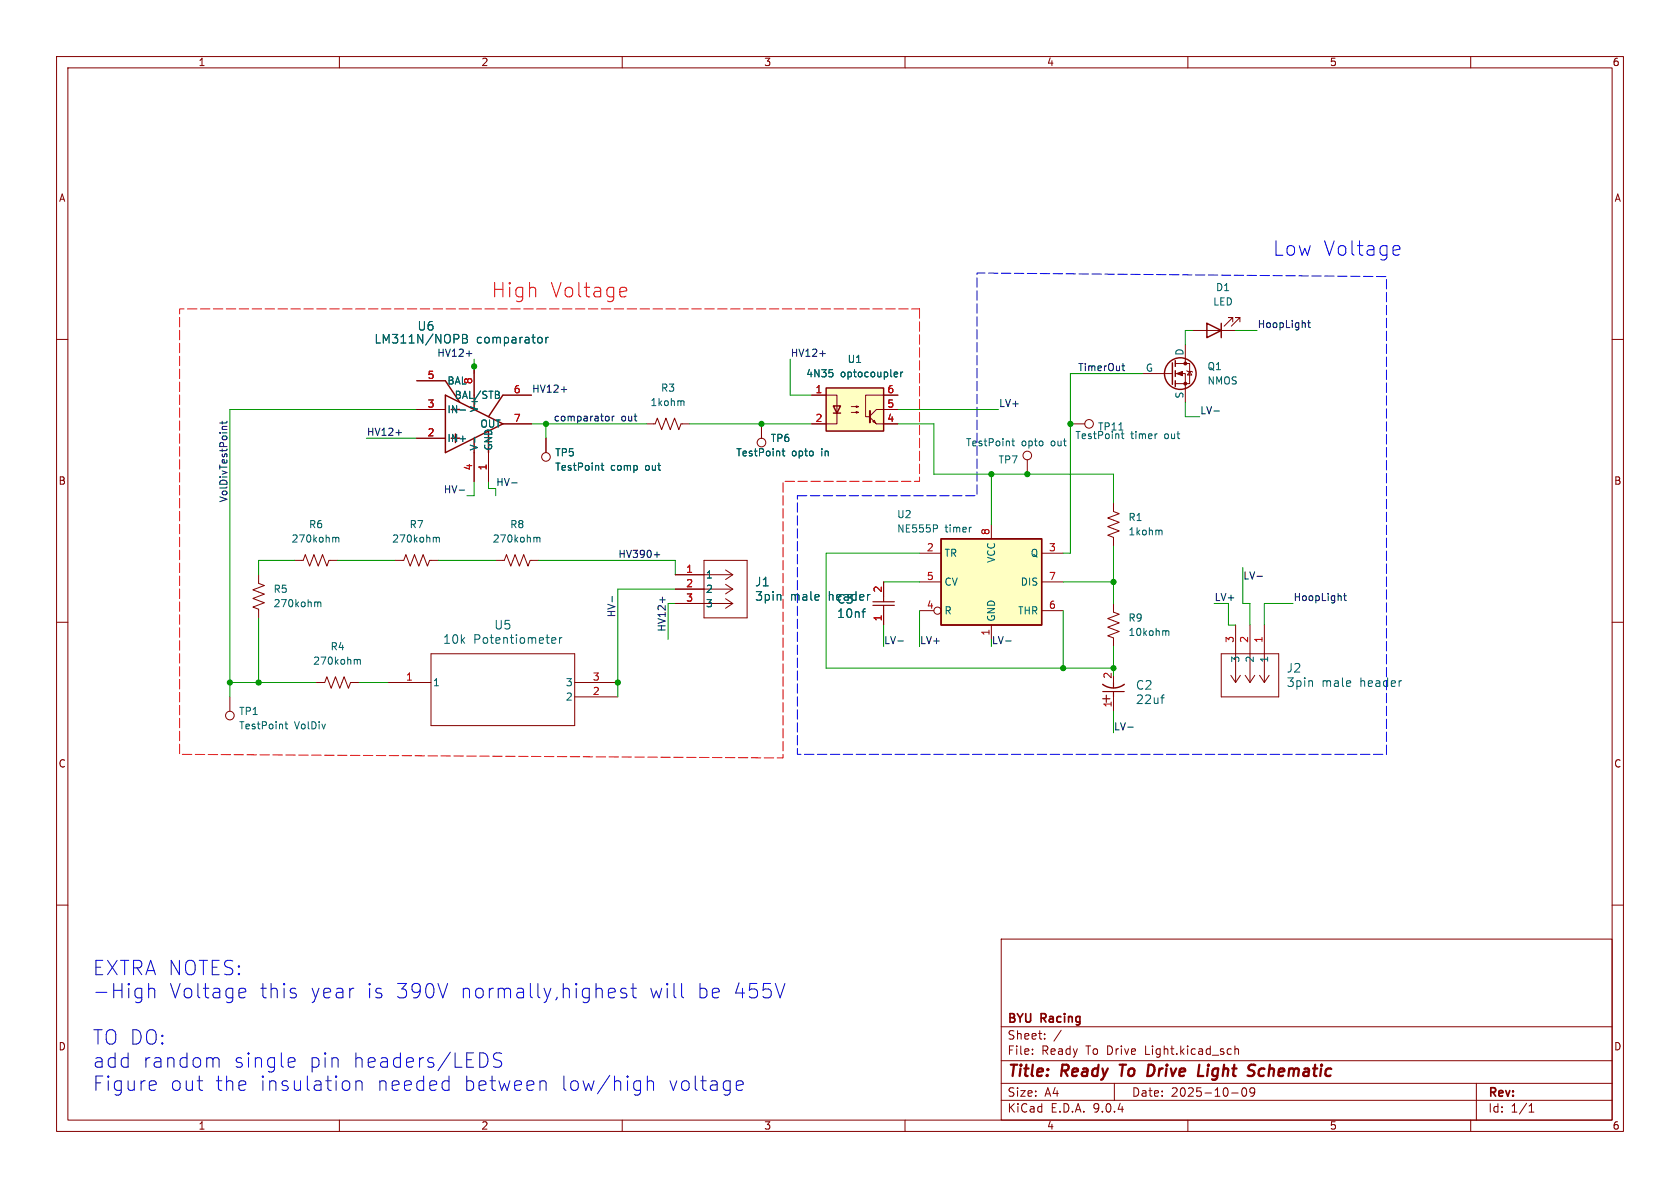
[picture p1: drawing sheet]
<svg xmlns="http://www.w3.org/2000/svg" width="297mm" height="210mm" viewBox="0 0 297 210" stroke-linecap="round" stroke-linejoin="round" font-family="sans-serif">
<g fill="none" stroke="#840000" stroke-width=".18">
<path d="M10 10h277v190h-277zM12 12h273v186h-273zM60 10v2M110 10v2M160 10v2M210 10v2M260 10v2M10 60h2M285 60h2M10 110h2M285 110h2M10 160h2"/>
<path d="M177 166h108v32h-108zM285 160h2M60 198v2M110 198v2M160 198v2M177 194.5h108M177 191.5h108M177 187.5h108M177 181.5h108M182.5 186.3v.1M182.5 185.5v.1M184.7 183.6v.1"/>
<path d="M184.7 182.8v.1M187.6 182.1l-1.3 2M197 191.5v3M210 198v2M217.7 193.2h1.2M218.3 184.9v1.5M218.3 185.5l.2-.1 .4 .1 .1 .9M219.7 192.4a.81 .81 0 0 0 .3 1.4l.2-.1 .2-.5-.2-.8M221 192.4v.5l.1 .3h.4l.3-.3M221.7 192.4a.99 .99 0 0 1-.3 1.4h-.3M260 198v2M261 191.5v6.5"/>
<path d="M270.3 196.6h.9M270.3 195.5l.4-.4v1.5"/>
</g>
<path d="M197.9 188.2h1.2M198.5 188.2l-.2 2M203.1 188.2l.7 .1M203.8 189.9l-.5 .3M211.8 190.2h.9M213.6 188.9l-.2 1.3M223.4 188.9a.66 .66 0 0 0-.8 .4v.7l.2 .2h.4" fill="none" stroke="#840000" stroke-width=".4"/>
<path d="M146 68.6h10.2v7.6h-10.2z" fill="#ffffc2"/>
<g fill="none" stroke="#840000" stroke-width=".25">
<path d="M213.4 57.2l2.5 1.2-2.5 1.3zM215.9 57.2v2.5M146 68.6h10.2v7.6h-10.2zM147.3 71.8h1.3l-.6 1.2zM147.3 73h1.3M207.3 64.1v3.8M207.8 63.8v1M207.8 65.5v1M207.8 67.3v1M194.9 121a3.2 3.2 0 0 0 3.9 0"/>
<circle cx="208.7" cy="66" r="2.79"/>
</g>
<g fill="none" stroke="#840000" stroke-width=".18">
<path d="M210.8 58.4h7.6M217.9 56.9v-.8h-.7h.7l-1.5 1.6M219.2 56.9v-.8h-.8h.8l-1.5 1.6M143.5 69.9h4.5v5h-4.5M150.5 71.9h1.3l-.4 .1v-.2l.4 .1M150.5 72.9h1.3l-.4 .1v-.2l.4 .1M153.8 73.8l1.1 1.1h3.8M154.3 74.5l.3-.2 .2 .5zM158.7 69.9h-5.7v3.8h.7M158.7 72.4h-3.8l-1.1 1.1M201.9 66h5.4M207.8 64.3h2.5v3.5h-2.5"/>
<path d="M207.8 66h1.7v5.1M209.5 61v3.3M209.8 65.5l.1 .2h.8l.1 .1M210.3 65.7l.4 .6h-.8zM87.6 99.1h1.6l.3-1.1 .8 2.1 .8-2.1 .7 2.1 .8-2.1 .7 2.1 .4-1h1.5M196.8 88.9v1.5l1.1 .4-2.1 .8 2.1 .7-2.1 .8 2.1 .8-2.1 .7 1 .4v1.5M196.8 106.7v1.5l1.1 .4-2.1 .7 2.1 .8-2.1 .8 2.1 .7-2.1 .8 1 .4v1.5M196.8 118.1v2.6M55.9 120.7h1.5l.4-1.1 .7 2.1 .8-2.1 .8 2.1 .7-2.1 .8 2.1 .4-1h1.5M196.8 123.2v2.5"/>
</g>
<path d="M153.8 72.6v2.1" fill="none" stroke="#840000" stroke-width=".36"/>
<g fill="none" stroke="#006464" stroke-width=".18">
<path d="M147.2 66v.5M158.3 65.8h.3l.1 .3-.6 .1M158.6 66.6h-.3M159.2 65.8v.8M159.6 65.8l-.4 .2M94.7 95l.2 .2M94.9 95.2v.6M94.9 95.2l.2-.2h.3l.1 .8M205.1 93.7l.3 .2v.7M63 116.6l.2 .2M63.2 116.8v.6M63.2 116.8l.1-.2h.4v.8"/>
<path d="M206.2 111.6h.4v.7M205.2 123.4h.6M205.8 122.8l-.3 .1"/>
</g>
<g fill="#840000" stroke="#840000" stroke-width=".18">
<path d="M208 66l1-.3v.7z"/>
<circle cx="209.5" cy="64.3" r=".25"/>
<circle cx="209.5" cy="67.8" r=".25"/>
</g>
<path d="M194.9 123.5h1.3M194.9 122.3h3.9M195.6 122.9v1.3M196.8 120.7v.9M196.8 122.3v.9" fill="none" stroke="#840000" stroke-width=".2"/>
<path d="M166.4 95.3h17.7v15.2h-17.7z" fill="#ffffc2"/>
<path d="M78.7 67.3l2.6 3.8M78.7 69.9l10.2 5-10.2 5.1zM83.8 69.9v2.5M86.4 76.2v3.8M88.9 69.9l-2.5 3.8M166.4 95.3h17.7v15.2h-17.7z" fill="none" stroke="#840000" stroke-width=".25"/>
<g fill="none" stroke="#840000" stroke-width=".18">
<path d="M73.7 67.3h5M73.7 72.4h5M73.7 77.5h5M83.8 64.8v5.1M88.9 74.9h5.1M88.9 69.9h5.1M96.5 77.5v2.5M114.3 74.9h1.5l.4-1 .8 2 .7-2 .8 2 .8-2 .7 2 .4-1h1.5M134.6 74.9v2.6M143.5 74.9h2.5M143.5 69.9h2.5M156.2 74.9h2.5"/>
<path d="M156.2 72.4h2.5M156.2 69.9h2.5M189.2 74.9h2.6M52.1 99.1h1.5l.4-1.1 .7 2.1 .8-2.1 .8 2.1 .7-2.1 .8 2.1 .4-1h1.5M69.8 99.1h1.6l.4-1.1 .7 2.1 .8-2.1 .7 2.1 .8-2.1 .8 2.1 .3-1h1.6M83.8 80v5.1M86.4 80v5.1M124.5 99.1h7.6v10.1h-7.6zM162.6 97.8h3.8M175.3 92.7v2.6M181.6 81.3v2.5M184.1 97.8h3.9"/>
<path d="M45.7 101.6v1.5l1 .4-2 .8 2 .7-2 .8 2 .8-2 .7 1 .4v1.5M76.2 115.6h25.4v12.7h-25.4zM119.4 101.6h10.1M119.4 104.1h10.1M119.4 106.7h10.1M128.3 100.8l1.2 .8M128.3 103.3l1.2 .8M128.3 105.8l1.2 .9M129.5 101.6l-1.2 .8M129.5 104.1l-1.2 .9M129.5 106.7l-1.2 .8M156.2 102.9v2.5"/>
<path d="M156.2 108v2.5M162.6 102.9h3.8M162.6 108h2.5M175.3 110.5v2.5M184.1 102.9h3.9M184.1 108h3.9M215.9 115.6h10.2v7.6h-10.2zM217.6 119.4l.8 1.3M218.4 110.5v10.2M219.3 119.4l-.9 1.3M220.1 119.4l.9 1.3M221 110.5v10.2"/>
<path d="M221.8 119.4l-.8 1.3M222.7 119.4l.8 1.3M223.5 110.5v10.2M224.4 119.4l-.9 1.3M40.6 123.2v2.5M68.6 120.7h7.6M101.6 120.7h7.6M101.6 123.2h7.6"/>
<circle cx="134.6" cy="78.2" r=".76"/>
<circle cx="192.5" cy="74.9" r=".76"/>
<circle cx="96.5" cy="80.8" r=".76"/>
<circle cx="181.6" cy="80.5" r=".76"/>
<circle cx="165.7" cy="107.9" r=".63"/>
<circle cx="40.6" cy="126.5" r=".76"/>
</g>
<g fill="none" stroke="#006464" stroke-width=".18">
<path d="M81.8 59.1h.5l.2 .2 .1 .3-.3 .2a.41 .41 0 0 1 .4 .4 .41 .41 0 0 1-.3 .4h-.6zM81.8 59.8h.5M95.6 59.6l.3 .3v.5l-.3 .2M96.5 59.6v1M96.9 59.6l-.2 .1-.2 .2M81.3 72.5h1M83.9 77.3v1M88 69.2l.2 .2-.2 .4 .3 .2-.1 .3-.1 .1M120.6 70.9l.3 .1v.7M138.3 79.7h.4M138.4 79.3v1.1l.3 .2M147.2 66v.5"/>
<path d="M158.3 65.8h.3l.1 .3-.6 .1M158.6 66.6h-.3M159.2 65.8v.8M159.6 65.8l-.4 .2M178.9 78h.5M179.1 77.5v1.1l.3 .2M197.8 76h.7M198.2 76.7h.5M198.4 76.3v1.1l.3 .1M204.6 76.7l-.3 .1M59.2 95l.2 .2M59.4 95.2l.1-.2h.3l.1 .8"/>
<path d="M59.4 95.2v.6M77 95l.1 .2M77.1 95.2v.6M77.1 95.2l.2-.2h.3l.1 .8M106.3 82.3h.4M106.4 81.9v1l.3 .2M165.6 92.8l.1 .2-.1 .4M171.7 93.2l-.2 .1M56 106.4l.2 .2M56.2 106.6v.7M56.2 106.6l.2-.2 .3 .1v.8M97.6 113.7h.6"/>
<path d="M97.6 112.8l.4-.1 .3 .4-.8 .1M98.9 112.7v1M99.4 112.7l-.3 .1-.2 .2M138 105.2l.1 .9M152.4 108.1h.6M153 107.6l-.3 .1M50.4 128h.5M50.6 127.6v1.1l.3 .1M232 120.4v.9"/>
</g>
<path d="M154.3 107h3.8M154.3 106.4h3.8M156.2 105.4v1M156.2 107v1" fill="none" stroke="#840000" stroke-width=".2"/>
<path d="M141 87.6h31.7v-39.3l72.4 .6v84.5h-104.1v-45.8" fill="none" stroke="#00f" stroke-width=".18" stroke-dasharray="1.7 .6"/>
<path d="M162.6 54.6v30.5h-24.2v48.9l-106.7-.6v-78.8h130.9" fill="none" stroke="#f00" stroke-width=".18" stroke-dasharray="1.7 .6"/>
<g fill="none" stroke="#0f0f0f" stroke-width=".18">
<path d="M231.2 57.1h.5M231.4 56.6v1.1l.3 .2M39.3 74.5v.5M40.1 75.4h-.6l-.2 .3M40.1 74.5l-.2 .3h-1M70 76.5h1M82.4 62.5h1M99.2 68.9h1M107.3 73.6h.3l.1 .2-.1 .5-.3 .1M108.2 73.6v.8M108.6 73.6l-.4 .2M144.9 62.5h1"/>
<path d="M198.3 64.7h.5M198.5 64.3v1l.3 .2M214.6 72.7h1M81.2 86.6h.9M90.5 85.4h.9M115.7 98.1h.9M108.2 105.4v1M117.1 105.6v.9M158.7 113.3h1M177.8 113.3h.9M222.2 101.9h1M237.5 105.3h.5"/>
<path d="M237.7 104.9v1.1l.3 .2M199.4 128.5h.9"/>
</g>
<g fill="none" stroke="#009600" stroke-width=".18">
<path d="M210.8 58.4h-1.3v2.6M218.4 58.4h3.8M64.8 77.5h8.9M73.7 72.4h-33.1v50.8M83.8 63.5v2.5M94 74.9h20.3M96.5 74.9v2.6M121.9 74.9h21.6M139.7 63.5v6.4h3.8M158.7 74.9h6.4v8.9h31.7v5.1M158.7 72.4h17.8M201.9 66h-12.7v31.8h-1.2"/>
<path d="M209.5 71.1v2.6h2.6M52.1 99.1h-6.4v2.5M59.7 99.1h10.1M77.5 99.1h10.1M83.8 85.1v2.5h-1.3M86.4 85.1v1.3h1.2v1.2M95.2 99.1h24.2v2.5M162.6 97.8h-16.6v20.3h50.8M175.3 83.8v8.9M196.8 96.5v10.2M45.7 109.2v11.5M119.4 106.7h-1.3v6.3"/>
<path d="M119.4 104.1h-10.2v19.1M156.2 110.5v3.8M156.2 102.9h6.4M162.6 108v6.3M188 102.9h8.8M188 108v10.1M196.8 114.3v5.1M217.2 106.7v3.8h1.2M219.7 100.3v6.4h1.3v3.8M228.6 106.7h-5.1v3.8M40.6 120.7h15.3M63.5 120.7h5.1"/>
<path d="M196.8 125.7v3.8"/>
</g>
<path d="M109.9 50.8l.8 .1 .1 .5-1.2 .2M110.7 52.4l-.8 .1" fill="none" stroke="#f00" stroke-width=".18"/>
<g fill="none" stroke="#0000c2" stroke-width=".18">
<path d="M26.3 173.9v2.5M26.3 174.9a.63 .63 0 0 1 1.1 .2v1.3M42.6 174.7l.7 .1 .1 .5-1.2 .2M43.3 176.3l-.7 .1M52.3 175.7l.1 .2-.1 .4M79.1 173.9l-.8 2.5M107.7 174.8l.7-.1 .2 .1 .2 .5-1.2 .2M107.7 176.3l.2 .1 .7-.1M110.7 174.8l-.6-.1-.4 .4 .2 .3 .8 .3 .1 .2-.1 .4-.2 .1-.8-.1M111.5 174.7h1M111.9 173.9v2.1l.1 .3 .5 .1M120.5 173.9v2.1l.4 .4"/>
<path d="M138.8 173.9l-.9 2.5M27.2 191.1l.3 .1 .1 .5-1.2 .2M27.5 192.6l-.3 .2M38 187l.6 .1 .1 .2v1.4M51.3 187l.7 .1 .2 .5-1.3 .2M52 188.5l-.7 .2M61.4 191.1l.4 .4v.8l-.4 .5M62.9 191.3a.63 .63 0 0 1 1.1 .1v1.4M62.9 191.1v1.7M78.6 191.1l.8 .1M79.4 190.2v2.6M79.4 192.6l-.8 .2"/>
<path d="M86 186.5a1.76 1.76 0 0 1 0 1.8M88.7 186.2l-1-.1a.62 .62 0 0 0-.5 .6 .62 .62 0 0 0 .5 .6 .93 .93 0 0 1 1 .6 .65 .65 0 0 1-.5 .8l-1-.2M95.8 191.1l.6 .1 .1 .2v1.4M112.5 191.1l.7 .1M113.2 192.6l-.7 .2M113.2 191.1v2a.69 .69 0 0 1-.8 .5M114.4 191.3a.63 .63 0 0 1 1.1 .1v1.4M114.4 190.2v2.6M130.2 191.9l1.2-.2-.1-.5-.8-.1-.3 .3v1l.1 .2 .2 .2 .8-.2"/>
</g>
<path d="M246.6 43.4l.8 .1 .1 .5-1.2 .3M247.4 45l-.8 .1" fill="none" stroke="#00f" stroke-width=".18"/>
<g fill="#009600" stroke="#009600" stroke-width=".18">
<circle cx="189.2" cy="74.9" r=".46"/>
<circle cx="40.6" cy="120.7" r=".46"/>
<circle cx="109.2" cy="120.7" r=".46"/>
<circle cx="45.7" cy="120.7" r=".46"/>
<circle cx="196.8" cy="118.1" r=".46"/>
<circle cx="188" cy="118.1" r=".46"/>
<circle cx="175.3" cy="83.8" r=".46"/>
<circle cx="181.6" cy="83.8" r=".46"/>
<circle cx="134.6" cy="74.9" r=".46"/>
<circle cx="196.8" cy="102.9" r=".46"/>
<circle cx="83.8" cy="64.8" r=".46"/>
<circle cx="96.5" cy="74.9" r=".46"/>
</g>
<text font-size="3.5" fill="#00f" x="225" y="45.4">Low Voltage</text>
<g font-size="3.5" fill="#f00">
<text x="86.9" y="52.8">High</text>
<text x="97.2" y="52.8">Voltage</text>
</g>
<g font-size="3.5" fill="#0000c2">
<text x="16.3" y="172.6">EXTRA NOTES:</text>
<text x="16.3" y="176.7">-High</text>
<text x="29.8" y="176.7">Voltage</text>
<text x="45.7" y="176.7">this</text>
<text x="54.6" y="176.7">year</text>
<text x="64.4" y="176.7">is</text>
<text x="69.6" y="176.7">390V</text>
<text x="80.9" y="176.7">normally,highest</text>
<text x="114.2" y="176.7">will</text>
<text x="122.6" y="176.7">be 455V</text>
<text x="16.3" y="184.9">TO DO:</text>
<text x="16.3" y="189">add</text>
<text x="25" y="189">random</text>
<text x="41.1" y="189">single</text>
<text x="54.3" y="189">pin</text>
<text x="62" y="189">headers/LEDS</text>
<text x="16.3" y="193.1">Figure</text>
<text x="29.9" y="193.1">out</text>
<text x="37.8" y="193.1">the</text>
<text x="45.6" y="193.1">insulation</text>
<text x="66.2" y="193.1">needed</text>
<text x="81.6" y="193.1">between</text>
<text x="98.7" y="193.1">low/high</text>
<text x="117.6" y="193.1">voltage</text>
</g>
<g font-size="2.8" fill="#840000">
<text x="178" y="190.9">Title:</text>
<text x="187.7" y="190.9">Ready</text>
<text x="198.8" y="190.9">To</text>
<text x="204.5" y="190.9">Drive</text>
<text x="214.2" y="190.9">Light</text>
<text x="223.9" y="190.9">Schematic</text>
</g>
<g font-size="2.1" fill="#006464">
<text x="73.7" y="58.6">U6</text>
<text x="66.1" y="60.9">LM311N/NOPB</text>
<text x="84.2" y="60.9">comparator</text>
<text x="133.4" y="103.9">J1</text>
<text x="133.4" y="106.4">3pin</text>
<text x="139.7" y="106.4">male</text>
<text x="146.5" y="106.4">header</text>
<text x="147.9" y="106.9">C3</text>
<text x="87.3" y="111.5">U5</text>
<text x="147.9" y="109.4">10nf</text>
<text x="78.2" y="114">10k</text>
<text x="83.7" y="114">Potentiometer</text>
<text x="227.4" y="119.1">J2</text>
<text x="200.7" y="122.1">C2</text>
<text x="200.7" y="124.7">22uf</text>
<text x="227.4" y="121.6">3pin</text>
<text x="233.6" y="121.6">male</text>
<text x="240.5" y="121.6">header</text>
</g>
<g font-size="2.1" fill="#840000">
<text x="178" y="184">Sheet:</text>
<text x="178" y="181.2">BYU</text>
<text x="184.1" y="181.2">Racing</text>
<text x="178" y="186.7">File:</text>
<text x="184.1" y="186.7">Ready</text>
<text x="192" y="186.7">To Drive</text>
<text x="202.7" y="186.7">Light.kicad_sch</text>
<text x="178" y="196.9">KiCad</text>
<text x="178" y="194.1">Size:</text>
<text x="184.7" y="194.1">A4</text>
<text x="185.7" y="196.9">E.D.A.</text>
<text x="193.3" y="196.9">9.0.4</text>
<text x="200" y="194.1">Date:</text>
<text x="207" y="194.1">2025-10-09</text>
<text x="263" y="194.3">Rev:</text>
<text x="263" y="196.9">Id:</text>
<text x="267.1" y="196.9">1/1</text>
</g>
<g font-size="1.8" fill="#840000">
<text x="35" y="11.9">1</text>
<text x="85" y="11.9">2</text>
<text x="135" y="11.9">3</text>
<text x="185" y="11.9">4</text>
<text x="235" y="11.9">5</text>
<text x="285" y="11.9">6</text>
<text x="10.3" y="35.9">A</text>
<text x="285.3" y="35.9">A</text>
<text x="10.3" y="85.9">B</text>
<text x="285.3" y="85.9">B</text>
<text x="10.3" y="135.9">C</text>
<text x="285.3" y="135.9">C</text>
<text x="10.3" y="185.9">D</text>
<text x="285.3" y="185.9">D</text>
<text x="35" y="199.9">1</text>
<text x="85" y="199.9">2</text>
<text x="135" y="199.9">3</text>
<text x="185" y="199.9">4</text>
<text x="235" y="199.9">5</text>
<text x="285" y="199.9">6</text>
</g>
<g font-size="1.8" fill="#006464">
<text x="214.9" y="51.7">D1</text>
<text x="214.4" y="54.2">LED</text>
<text x="149.8" y="64.4">U1</text>
<text x="202.5" y="65.8">G</text>
<text x="209.3" y="63" transform="rotate(-90 209.3 63)">D</text>
<text x="213.4" y="65.6">Q1</text>
<text x="79" y="68.2">BAL</text>
<text x="80.3" y="70.7">BAL/STB</text>
<text x="114.9" y="72">1kohm</text>
<text x="116.8" y="69.4">R3</text>
<text x="142.4" y="66.9">4N35</text>
<text x="148.6" y="66.9">optocoupler</text>
<text x="209.3" y="70.6" transform="rotate(-90 209.3 70.6)">S</text>
<text x="213.4" y="68.2">NMOS</text>
<text x="79" y="73.3">IN-</text>
<text x="84.7" y="73" transform="rotate(-90 84.7 73)">V+</text>
<text x="84.8" y="75.8">OUT</text>
<text x="190" y="77.8">TestPoint</text>
<text x="194" y="76.3">TP11</text>
<text x="199.9" y="77.8">timer</text>
<text x="206" y="77.8">out</text>
<text x="79" y="78.3">IN+</text>
<text x="84.7" y="79.8" transform="rotate(-90 84.7 79.8)">V-</text>
<text x="87.2" y="79.8" transform="rotate(-90 87.2 79.8)">GND</text>
<text x="98.1" y="80.9">TP5</text>
<text x="98.1" y="83.4">TestPoint</text>
<text x="107.9" y="83.4">comp</text>
<text x="114.2" y="83.4">out</text>
<text x="130.1" y="80.9">TestPoint</text>
<text x="136.2" y="78.3">TP6</text>
<text x="139.9" y="80.9">opto</text>
<text x="145.3" y="80.9">in</text>
<text x="170.7" y="79.1">TestPoint</text>
<text x="176.4" y="82.1">TP7</text>
<text x="180.5" y="79.1">opto</text>
<text x="185.9" y="79.1">out</text>
<text x="54.5" y="93.6">R6</text>
<text x="72.3" y="93.6">R7</text>
<text x="90.1" y="93.6">R8</text>
<text x="158.5" y="91.8">U2</text>
<text x="158.5" y="94.3">NE555P</text>
<text x="167.1" y="94.3">timer</text>
<text x="199.4" y="92.3">R1</text>
<text x="199.4" y="94.8">1kohm</text>
<text x="51.5" y="96.1">270kohm</text>
<text x="69.2" y="96.1">270kohm</text>
<text x="87" y="96.1">270kohm</text>
<text x="166.9" y="98.7">TR</text>
<text x="176.1" y="99.6" transform="rotate(-90 176.1 99.6)">VCC</text>
<text x="182.1" y="98.7">Q</text>
<text x="48.3" y="105">R5</text>
<text x="48.3" y="107.5">270kohm</text>
<text x="124.7" y="102.5">1</text>
<text x="124.7" y="105">2</text>
<text x="124.7" y="107.5">3</text>
<text x="166.9" y="103.7">CV</text>
<text x="180.4" y="103.7">DIS</text>
<text x="166.9" y="108.8">R</text>
<text x="176.1" y="110" transform="rotate(-90 176.1 110)">GND</text>
<text x="179.9" y="108.8">THR</text>
<text x="199.4" y="110.1">R9</text>
<text x="199.4" y="112.6">10kohm</text>
<text x="55.3" y="117.7">270kohm</text>
<text x="58.3" y="115.2">R4</text>
<text x="219.3" y="117.2" transform="rotate(-90 219.3 117.2)">3</text>
<text x="221.8" y="117.2" transform="rotate(-90 221.8 117.2)">2</text>
<text x="224.4" y="117.2" transform="rotate(-90 224.4 117.2)">1</text>
<text x="76.5" y="121.5">1</text>
<text x="99.9" y="121.5">3</text>
<text x="99.9" y="124.1">2</text>
<text x="42.2" y="126.6">TP1</text>
<text x="42.2" y="129.1">TestPoint</text>
<text x="52.1" y="129.1">VolDiv</text>
</g>
<g font-size="1.8" fill="#0f0f0f">
<text x="222.2" y="58.1">HoopLight</text>
<text x="77.2" y="63.2">HV12+</text>
<text x="139.7" y="63.2">HV12+</text>
<text x="190.5" y="65.7">TimerOut</text>
<text x="94" y="69.5">HV12+</text>
<text x="64.8" y="77.1">HV12+</text>
<text x="97.8" y="74.6">comparator</text>
<text x="109.8" y="74.6">out</text>
<text x="176.5" y="72">LV+</text>
<text x="212.1" y="73.3">LV-</text>
<text x="40.3" y="88.9" transform="rotate(-90 40.3 88.9)">VolDivTestPoint</text>
<text x="78.4" y="87.3">HV-</text>
<text x="87.6" y="86">HV-</text>
<text x="109.2" y="98.7">HV390+</text>
<text x="219.7" y="102.5">LV-</text>
<text x="228.6" y="106.3">HoopLight</text>
<text x="108.9" y="109.2" transform="rotate(-90 108.9 109.2)">HV-</text>
<text x="117.8" y="111.8" transform="rotate(-90 117.8 111.8)">HV12+</text>
<text x="156.2" y="114">LV-</text>
<text x="162.6" y="114">LV+</text>
<text x="196.8" y="129.2">LV-</text>
</g>
<g font-size="1.8" fill="#a90000">
<text x="75.5" y="67.1">5</text>
<text x="83.6" y="68" transform="rotate(-90 83.6 68)">8</text>
<text x="90.7" y="69.6">6</text>
<text x="144.1" y="69.6">1</text>
<text x="156.8" y="69.6">6</text>
<text x="75.5" y="72.1">3</text>
<text x="75.5" y="77.2">2</text>
<text x="90.7" y="74.7">7</text>
<text x="144.1" y="74.7">2</text>
<text x="156.8" y="72.1">5</text>
<text x="156.8" y="74.7">4</text>
<text x="83.6" y="83.3" transform="rotate(-90 83.6 83.3)">4</text>
<text x="86.1" y="83.3" transform="rotate(-90 86.1 83.3)">1</text>
<text x="175" y="94.7" transform="rotate(-90 175 94.7)">8</text>
<text x="121.2" y="101.3">1</text>
<text x="163.8" y="97.5">2</text>
<text x="185.3" y="97.5">3</text>
<text x="121.2" y="103.9">2</text>
<text x="121.2" y="106.4">3</text>
<text x="156" y="104.8" transform="rotate(-90 156 104.8)">2</text>
<text x="163.8" y="102.6">5</text>
<text x="163.8" y="107.7">4</text>
<text x="185.3" y="102.6">7</text>
<text x="185.3" y="107.7">6</text>
<text x="156" y="109.9" transform="rotate(-90 156 109.9)">1</text>
<text x="175" y="112.5" transform="rotate(-90 175 112.5)">1</text>
<text x="218.2" y="113.7" transform="rotate(-90 218.2 113.7)">3</text>
<text x="220.7" y="113.7" transform="rotate(-90 220.7 113.7)">2</text>
<text x="223.3" y="113.7" transform="rotate(-90 223.3 113.7)">1</text>
<text x="71.7" y="120.4">1</text>
<text x="104.7" y="120.4">3</text>
<text x="104.7" y="122.9">2</text>
<text x="196.6" y="125.2" transform="rotate(-90 196.6 125.2)">1</text>
<text x="196.6" y="120.1" transform="rotate(-90 196.6 120.1)">2</text>
</g>
<g font-size="1.8" fill="#009600">
<text x="214.6" y="106.3">LV+</text>
<text x="175.3" y="114">LV-</text>
</g>
</svg>
